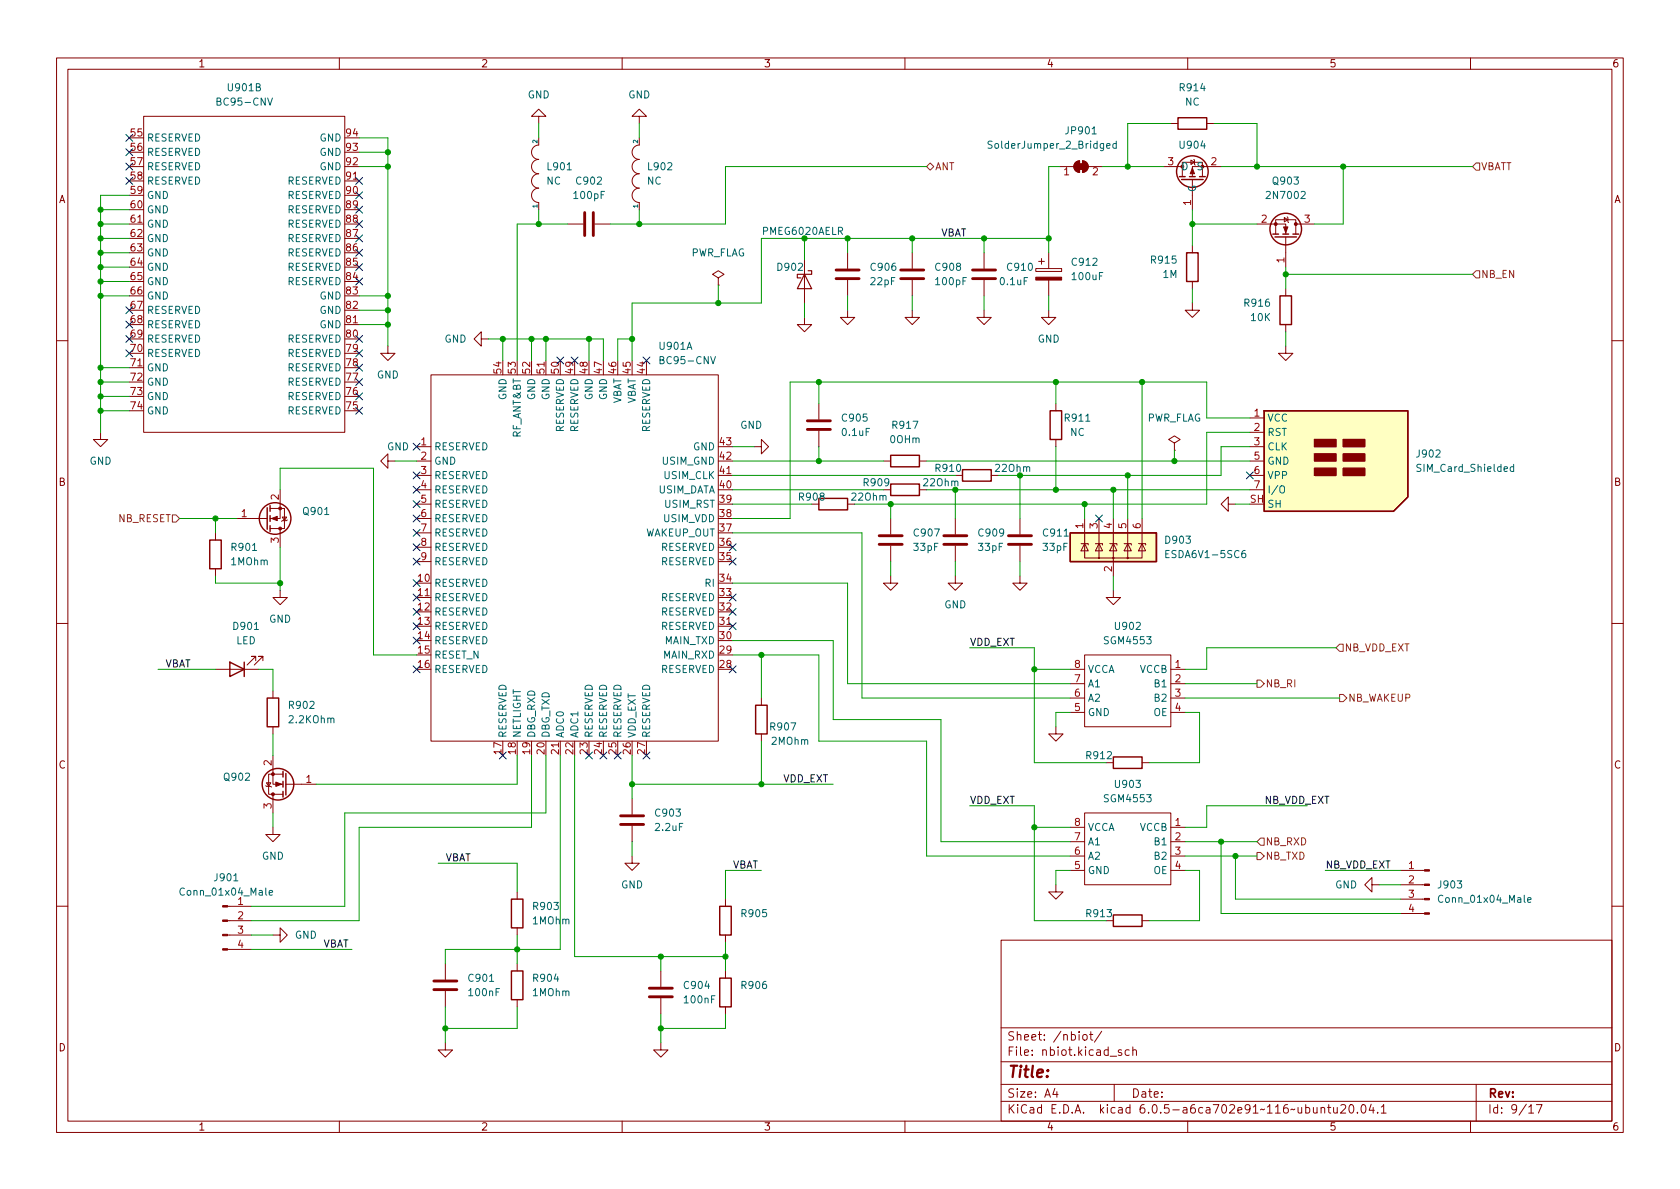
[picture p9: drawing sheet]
<svg xmlns="http://www.w3.org/2000/svg" width="297mm" height="210mm" viewBox="0 0 297 210" stroke-linecap="round" stroke-linejoin="round" font-family="sans-serif">
<g fill="none" stroke="#840000" stroke-width=".18">
<path d="M10 10.2h277v190.1h-277zM12 12.2h273v186.1h-273zM60 10.2v2M110 10.2v2M160 10.2v2M210 10.2v2M260 10.2v2M22.9 39.6h2.5M25.4 20.6h35.6v55.8h-35.6zM61 32h2.5M95.2 24.4v1.2a1.27 1.27 0 0 0-1.2 1.3 1.27 1.27 0 0 0 1.2 1.3 1.27 1.27 0 0 0-1.2 1.3 1.27 1.27 0 0 0 1.2 1.2 1.27 1.27 0 0 0-1.2 1.3 1.27 1.27 0 0 0 1.2 1.3 1.27 1.27 0 0 0-1.2 1.2 1.27 1.27 0 0 0 1.2 1.3v1.3M95.2 20.6h1.3l-1.3-1.3-1.2 1.3h1.2v1.2"/>
<path d="M100.3 39.6h2.8M105.2 39.6h2.7M113 24.4v1.2a1.27 1.27 0 0 0-1.2 1.3 1.27 1.27 0 0 0 1.2 1.3 1.27 1.27 0 0 0-1.2 1.3 1.27 1.27 0 0 0 1.2 1.2 1.27 1.27 0 0 0-1.2 1.3 1.27 1.27 0 0 0 1.2 1.3 1.27 1.27 0 0 0-1.2 1.2 1.27 1.27 0 0 0 1.2 1.3v1.3M113 20.6h1.3l-1.3-1.3-1.2 1.3h1.2v1.2M187.3 29.5h2.6M190.2 28.7l.7-.3v2.1a1.02 1.02 0 0 1-1-.7 1.02 1.02 0 0 1 .3-1.1zM191.4 28.4a1.02 1.02 0 0 1 1 1.1 1.02 1.02 0 0 1-1 1zM192.4 29.5h2.5M205.7 29.5h3.3M207 21.8h1.3M209 31.2v-2.5h3.6v2.5M210.6 28.3l.6 .4-.6 .4z"/>
<path d="M210.8 31.7v5.4M211.1 28.2l.1 .1v.8l.1 .1M213.4 21.8h1.2M215.9 29.5h-5.1v1.7M222.2 39.6h5.1v1.8M227.1 38.5l.6 .4-.6 .3zM227.6 38.3l.1 .2v.7l.1 .2M229.1 39.6h3.3M61 57.4h2.5M85.1 59.9v-1.2l-1.3 1.2 1.3 1.3v-1.3h1.3M127 49.1l1-.6-1-.6-1 .6 1 .6v1.3M127 50.4h.1"/>
<path d="M142.2 56.1v1.3h1.3l-1.3 1.3-1.2-1.3h1.2M142.2 46v7.6M149.9 54.9v1.2h1.2l-1.2 1.3-1.3-1.3h1.3M149.9 44.7v2.8M149.9 49.5v2.8M161.3 54.9v1.2h1.3l-1.3 1.3-1.3-1.3h1.3M161.3 44.7v2.8M161.3 49.5v2.8M174 54.9v1.2h1.3l-1.3 1.3-1.3-1.3h1.3M174 44.7v2.8M174 49.5v2.8M183.1 47.5h4.6v.5h-4.6z"/>
<path d="M183.6 46.2h1.1M184.1 45.7v1M185.4 54.9v1.2h1.3l-1.3 1.3-1.3-1.3h1.3M185.4 44.7v2.8M185.4 49.5v2.8M210.8 53.6v1.3h-1.3l1.3 1.2 1.3-1.2h-1.3M210.8 43.4v1.3M210.8 49.8v1.2M225.6 41.4v-2.5h3.5v2.5M227.3 41.9v5.3M227.3 51v1.3M227.3 57.4v1.3"/>
<path d="M10 60.2h2M17.8 76.4v1.3h1.2l-1.2 1.3-1.3-1.3h1.3M22.9 65h2.5M68.6 61.2v1.3h1.2l-1.2 1.2-1.3-1.2h1.3M73.7 79h2.5M76.2 66.3h50.8v64.8h-50.8zM96.5 63.7v2.6M133.3 79h1.3v-1.3l1.3 1.3-1.3 1.3v-1.3M144.8 71.4v2.8M144.8 76.2v2.8M186.7 71.4v1.2M186.7 77.7v1.3"/>
<path d="M207.6 78.4l1.1-.7-1.1-.6-1 .6 1 .7v1.2M207.6 79.6h.1M221 73.9h2.5M221 76.4h2.5M221 79h2.5M227.3 61.2v1.3h-1.2l1.2 1.2 1.3-1.2h-1.3M285 60.2h2M38.1 94.2v1.3M41.9 91.7h5.3M47.8 89.9h2.5v3.6h-2.5M49.5 86.6v5.1h-1.7M49.5 93.5v3.3"/>
<path d="M49.9 91.4h.8l-.4 .7zM50.8 91.9l-.1 .2h-.8l-.1 .1M68.6 81.5v-1.2l-1.3 1.2 1.3 1.3v-1.3h1.2M73.7 81.5h2.5M73.7 84.1h2.5M73.7 86.6h2.5M73.7 89.1h2.5M73.7 91.7h2.5M73.7 94.2h2.5M73.7 96.8h2.5M73.7 99.3h2.5M127 84.1h2.5"/>
<path d="M149.9 89.1h1.2M156.2 81.5h1.3M157.5 91.7v2.8M157.5 96.5v2.8M162.6 81.5h1.2M162.6 86.6h1.2M168.9 91.7v2.8M168.9 96.5v2.8M175.3 84.1h1.2M180.3 91.7v2.8M180.3 96.5v2.8M191.1 96.1h1.3v.3"/>
<path d="M191.8 96.1l.6 1.3h-1.3zM191.8 91.7v7h10.1v-7M193.7 96.1h1.2v.3M194.3 96.1l.6 1.3h-1.2zM194.3 91.7v7M196.2 96.1h1.3v.3M196.8 96.1l.7 1.3h-1.3zM196.8 91.7v10.1M198.8 96.1h1.2v.3M199.4 96.1l.6 1.3h-1.2zM199.4 91.7v7M201.3 96.1h1.3v.3"/>
<path d="M201.9 96.1l.7 1.3h-1.3zM217.2 89.1v-1.2l-1.3 1.2 1.3 1.3v-1.3h1.2M221 81.5h2.5M221 84.1h2.5M221 86.6h2.5M10 110.2h2M38.1 118.4h7.6M38.1 100.6v1.2M45.2 116.8v-.7h-.8h.8l-1.5 1.5M46.5 116.8v-.7h-.8h.8l-1.5 1.5M49.5 104.4v1.3h1.3l-1.3 1.2-1.2-1.2h1.2M73.7 105.7h2.5"/>
<path d="M127 110.7h2.5M157.5 101.8v1.3h1.2l-1.2 1.3-1.3-1.3h1.3M168.9 101.8v1.3h1.3l-1.3 1.3-1.3-1.3h1.3M180.3 101.8v1.3h1.3l-1.3 1.3-1.2-1.3h1.2M189.2 118.4h2.6M191.8 115.8h15.2v12.7h-15.2zM196.8 104.4v1.3h1.3l-1.3 1.2-1.2-1.2h1.2M207 118.4h2.5M285 110.2h2M47 138.9l.1 .2h.8l.1 .1M47.1 138.4h.8l-.4 .7zM48.3 133.6v5.1h1.7"/>
<path d="M48.3 122.2v1.2M48.3 128.5v1.3M50 136.9h-2.5v3.6h2.5M50.5 138.7h5.4M99.1 131.1v2.5M134.6 123.4v1.3M134.6 129.8v1.3M186.7 128.5v1.3h1.3l-1.3 1.3-1.3-1.3h1.3M189.2 120.9h2.6M189.2 123.4h2.6M189.2 126h2.6M201.9 134.9h1.3"/>
<path d="M207 120.9h2.5M207 123.4h2.5M207 126h2.5M48.3 146.3v1.3h1.2l-1.2 1.2-1.3-1.2h1.3M48.3 140.5v3.3M91.4 157.7v1.3M111.8 151.4v1.2h1.2l-1.2 1.3-1.3-1.3h1.3M111.8 141.2v2.8M111.8 146v2.8M128.3 159v1.3M186.7 156.5v1.2h1.3l-1.3 1.3-1.3-1.3h1.3M189.2 153.9h2.6"/>
<path d="M189.2 146.3h2.6M189.2 148.8h2.6M189.2 151.4h2.6M191.8 143.8h15.2v12.7h-15.2zM207 153.9h2.5M207 146.3h2.5M207 148.8h2.5M207 151.4h2.5M242.6 156.5v-1.3l-1.3 1.3 1.3 1.2v-1.2h1.2M247.6 159h4.3M247.6 156.5h4.3M247.6 153.9h4.3"/>
<path d="M10 160.2h2M40.2 167.9h4.2M40.2 165.3h4.2M40.2 162.8h4.2M40.2 160.3h4.2M48.3 165.3h1.2v-1.2l1.3 1.2-1.3 1.3v-1.3M78.7 170.4v2.8M78.7 175.3v2.7M91.4 164.1v1.2M91.4 170.4v1.3M91.4 176.8v1.2M116.8 171.7v2.8"/>
<path d="M116.8 176.5v2.8M128.3 165.3v1.3M128.3 171.7v1.3M128.3 178v1.3M177 166.3h108v32h-108zM201.9 162.8h1.3M247.6 161.5h4.3M285 160.2h2M60 198.3v2M78.7 184.4v1.3h1.3l-1.3 1.2-1.2-1.2h1.2M110 198.3v2M116.8 184.4v1.3h1.3l-1.3 1.2-1.2-1.2h1.2"/>
<path d="M160 198.3v2M177 194.8h108M177 191.8h108M177 187.8h108M177 181.8h108M186.5 192.5l-.4 1h1M186.9 193v1M191.5 183.1l.2-.2 .4 .2 .1 .5-.1 .3h-.4l-.2-.1zM192.6 182.9h.6M192.9 182.4v1.3l.3 .2M194.8 182.4l-1.3 1.9M197 191.8v3"/>
<path d="M198.3 185.7l-.4-.1-.2 .2 .1 .3 .5 .1v.4h-.6M199.6 185.7l-.4-.1-.3 .3v.4l.2 .3h.5M200.3 185.8l.2-.2 .4 .1v.9M200.3 185.1v1.5M210 198.3v2M233.6 196l.2-.2 .3 .1 .1 .9M233.6 195.8v1M234.7 195.8h.6M234.9 195.3v1.3l.4 .2M235.8 195.8l.1 1h.3l.2-.1M236.4 195.8v1M237.1 195.5l.5-.2 .3 .2v.3l-.9 1h.9"/>
<path d="M238.7 195.4l.2-.1a.81 .81 0 0 1 .5 .7 .81 .81 0 0 1-.3 .8h-.1a.81 .81 0 0 1-.6-.6 .81 .81 0 0 1 .3-.8zM240 196.7v.1M240.8 195.5l.2-.2a.81 .81 0 0 1 .6 .7 .81 .81 0 0 1-.3 .8h-.2a.81 .81 0 0 1-.3-1.3zM242.4 195.3l-.3 1h.9M242.8 195.8v1M243.6 196.7v.1M244.2 195.8l.4-.5v1.5M244.2 196.8h.9M260 198.3v2M261 191.8v6.5M270.3 195.8l.4-.5v1.5M270.3 196.8h.9"/>
<path d="M271.7 195.3h.9l-.6 1.5"/>
<circle cx="194.3" cy="98.7" r=".13"/>
<circle cx="196.8" cy="98.7" r=".13"/>
<circle cx="199.4" cy="98.7" r=".13"/>
</g>
<g fill="none" stroke="#840000" stroke-width=".51">
<path d="M103.4 37.6v4.1M104.9 37.6v4.1M147.8 49.3h4.1M147.8 47.7h4.1M159.3 49.3h4M159.3 47.7h4M172 49.3h4M172 47.7h4M142.7 75.9h4.1M142.7 74.4h4.1M155.4 96.3h4.1M155.4 94.7h4.1"/>
<path d="M166.9 96.3h4M166.9 94.7h4M178.3 96.3h4.1M178.3 94.7h4.1M109.7 145.8h4.1M109.7 144.3h4.1M76.7 175h4.1M76.7 173.5h4.1M114.8 176.3h4.1M114.8 174.7h4.1"/>
</g>
<g fill="#840000" stroke="#840000" stroke-width=".18">
<path d="M190.6 29h1v1h-1z"/>
<path d="M190.2 28.7l.7-.3v2.1a1.02 1.02 0 0 1-1-.7 1.02 1.02 0 0 1 .3-1.1z"/>
<path d="M191.4 28.4a1.02 1.02 0 0 1 1 1.1 1.02 1.02 0 0 1-1 1z"/>
<path d="M226.9 40.1h.8l-.4 1z"/>
<path d="M39.4 167.8h.8v.2h-.8z"/>
<path d="M39.4 165.2h.8v.3h-.8z"/>
<path d="M39.4 162.7h.8v.2h-.8z"/>
<path d="M39.4 160.1h.8v.3h-.8z"/>
<path d="M183.1 49h4.6v.5h-4.6z"/>
<path d="M48.8 138.3l1 .4-1 .4z"/>
<path d="M210.8 29.7l.4 1h-.8z"/>
<path d="M251.9 161.4h.8v.3h-.8z"/>
<path d="M251.9 158.9h.8v.2h-.8z"/>
<path d="M251.9 156.3h.8v.3h-.8z"/>
<path d="M251.9 153.8h.8v.2h-.8z"/>
<path d="M48 91.7l1-.4v.8z"/>
<circle cx="225.6" cy="39.6" r=".25"/>
<circle cx="229.1" cy="39.6" r=".25"/>
<circle cx="48.3" cy="136.9" r=".25"/>
<circle cx="48.3" cy="140.5" r=".25"/>
<circle cx="49.5" cy="89.9" r=".25"/>
<circle cx="49.5" cy="93.5" r=".25"/>
</g>
<g fill="none" stroke="#006464" stroke-width=".18">
<path d="M47.3 17.3l.4 1.3 .5-1.3M175.4 25h-.5l-.2 .1v.3l.6 .3 .1 .3-.2 .2h-.5M195.7 25.8l.6-.1-.1-.3h-.3l-.2 .2v.6h.5M197.4 25.4h-.4l-.2 .2 .1 .6h.5M197.4 25v1.2M125.7 63.1l.4 1.2 .4-1.2M206.1 97.9h.4M206.7 97.3h-.6v1.3h.6M220.2 97.3l-.4 .1a.86 .86 0 0 0 0 1.2l.4-.1 .1-.4-.3-.3h-.2l-.3 .3M226.3 86.1l.3-.2a.43 .43 0 0 1 .5 .4v.5a.42 .42 0 0 1-.4 .4 .42 .42 0 0 1-.4-.4zM267.6 82.6l-.3-.1-.3 .3 .1 .5h.5M267.6 82.1v1.3"/>
<path d="M47.6 157.9l.6-.1-.1-.3h-.3l-.2 .1 .1 .6h.4M270.1 159.1l.6-.1-.1-.2-.3-.1-.2 .2 .1 .6h.4"/>
</g>
<g fill="none" stroke="#840000" stroke-width=".25">
<path d="M208.3 20.8h5.1v2.1h-5.1zM208.5 31.2h1M208.9 31.7h3.8M210.3 31.2h1M212.1 31.2h1M209.8 44.7h2v5.1h-2zM225 41.4h1.1M225.4 41.9h3.8M226.3 52.3h2v5.1h-2zM226.8 41.4h1M228.6 41.4h1M185.7 72.6h2v5.1h-2z"/>
<path d="M223.5 72.6h25.4v15.3l-2.5 2.5h-22.9zM37.1 95.5h2v5.1h-2zM47.2 89.8v3.8M47.8 89.4v1M47.8 91.2v1M47.8 93v1M144.8 88.1h5.1v2.1h-5.1zM157.5 80.5h5.1v2h-5.1zM157.5 85.6h5.1v2h-5.1zM170.2 83.1h5.1v2h-5.1zM189.2 94.2h15.3v5.1h-15.3zM40.6 117.1l2.6 1.3-2.6 1.2z"/>
<path d="M43.2 117.1v2.5M47.2 123.4h2.1v5.1h-2.1zM50 136.4v1M50 138.2v1M50 139.9v1.1M50.5 136.8v3.8M133.6 124.7h2v5.1h-2zM196.8 133.9h5.1v2h-5.1zM90.4 159h2.1v5.1h-2.1zM90.4 171.7h2.1v5.1h-2.1zM127.3 160.3h2v5h-2zM127.3 173h2v5h-2z"/>
<path d="M196.8 161.8h5.1v2h-5.1z"/>
<circle cx="210.8" cy="30.3" r="2.79"/>
<circle cx="227.3" cy="40.5" r="2.79"/>
<circle cx="48.6" cy="91.7" r="2.79"/>
<circle cx="49.1" cy="138.7" r="2.79"/>
</g>
<g fill="#ffffc2" stroke="#ffffc2" stroke-width=".18">
<path d="M223.5 72.6h25.4v15.3l-2.5 2.5h-22.9z"/>
<path d="M189.2 94.2h15.3v5.1h-15.3z"/>
</g>
<g fill="#840000" stroke="#840000" stroke-width=".25">
<path d="M232.4 82.8h3.8v1.3h-3.8z"/>
<path d="M232.4 80.3h3.8v1.2h-3.8z"/>
<path d="M232.4 77.7h3.8v1.3h-3.8z"/>
<path d="M237.5 82.8h3.8v1.3h-3.8z"/>
<path d="M237.5 80.3h3.8v1.2h-3.8z"/>
<path d="M237.5 77.7h3.8v1.3h-3.8z"/>
</g>
<path d="M142.2 48.5l1.3 2.5h-2.5zM142.9 47.9h.6v.6h-2.5v.6h.6" fill="none" stroke="#840000" stroke-width=".2"/>
<path d="M163.8 29.5l.7-.7 .6 .7-.6 .6zM261 28.8h.6v1.3h-.6l-.7-.6zM261 47.9h.6v1.2h-.6l-.7-.6zM30.5 91.1h.6l.6 .6-.6 .6h-.6zM236.2 114.5l.7-.6h.6v1.3h-.6zM222.2 120.3h.7l.6 .6-.6 .6h-.7zM236.9 122.8h.6l.6 .6-.6 .7h-.6zM222.2 150.7h.7l.6 .7-.6 .6h-.7zM222.9 148.2h.6v1.3h-.6l-.7-.7z" fill="none" stroke="#725600" stroke-width=".18"/>
<g fill="none" stroke="#009600" stroke-width=".18">
<path d="M17.8 37.1h5.1M17.8 39.6h5.1M22.9 34.5h-5.1v41.9M63.5 24.4h5.1v36.8M63.5 29.5h5.1M63.5 26.9h5.1M95.2 21.8v2.6M95.2 37.1v2.5M100.3 39.6h-8.9v24.1M113 21.8v2.6M113 37.1v2.5M163.8 29.5h-35.5v10.1h-20.4"/>
<path d="M187.3 29.5h-1.9v15.2M194.9 29.5h10.8M207 21.8h-7.6v7.7M210.8 39.6h11.4M210.8 37.1v6.3M214.6 21.8h7.6v7.7M215.9 29.5h44.4M237.5 29.5v10.1h-5.1M17.8 47.2h5.1M17.8 49.8h5.1M17.8 52.3h5.1M17.8 42.2h5.1"/>
<path d="M17.8 44.7h5.1M63.5 54.9h5.1M63.5 57.4h5.1M63.5 52.3h5.1M86.4 59.9h20.3v3.8M88.9 59.9v3.8M94 59.9v3.8M96.5 59.9v3.8M104.1 59.9v3.8M111.8 59.9h-2.6v3.8M127 50.4v3.2M142.2 42.2v3.8"/>
<path d="M142.2 53.6v2.5M149.9 42.2v2.5M149.9 52.3v2.6M161.3 42.2v2.5M161.3 52.3v2.6M174 42.2v2.5M174 52.3v2.6M185.4 42.2h-50.8v11.4h-22.8v10.1M185.4 52.3v2.6M210.8 51v2.6M227.3 48.5h33M227.3 47.2v3.8"/>
<path d="M227.3 58.7v2.5M17.8 67.6h5.1M17.8 65h5.1M17.8 70.1h5.1M17.8 72.6h5.1M129.5 79h3.8M144.8 67.6v3.8M144.8 79v2.5M186.7 67.6v3.8M186.7 79v7.6M201.9 67.6v24.1M207.6 79.6v1.9"/>
<path d="M221 73.9h-7.6v-6.3h-73.7v24.1h-10.2M221 76.4h-7.6v12.7h-62.3M221 79h-5.1v5.1h-39.4M31.7 91.7h10.2M38.1 91.7v2.5M49.5 86.6v-3.8h16.5v33h7.7M49.5 96.8v7.6M69.8 81.5h3.9M129.5 81.5h26.7M129.5 86.6h26.7M129.5 89.1h14M129.5 84.1h39.4"/>
<path d="M129.5 94.2h22.9v29.2h36.8M157.5 89.1v2.6M157.5 99.3v2.5M163.8 81.5h57.2M163.8 86.6h57.2M168.9 86.6v5.1M168.9 99.3v2.5M180.3 84.1v7.6M180.3 99.3v2.5M191.8 89.1v2.6M196.8 86.6v5.1M199.4 84.1v7.6"/>
<path d="M218.4 89.1h2.6M27.9 118.4h10.2M38.1 101.8v1.3h11.4M45.7 118.4h2.6v3.8M129.5 103.1h20.4v17.8h39.3M129.5 115.8h15.3v15.3h19v20.3h25.4M129.5 113.3h17.8v13.9h19.1v21.6h22.8M134.6 115.8v7.6M171.4 114.5h11.5v20.4h12.7M182.9 118.4h6.3M196.8 101.8v2.6M236.2 114.5h-22.8v3.9h-3.9"/>
<path d="M48.3 129.8v3.8M91.4 133.6v5.1h-35.5M94 133.6v12.7h-30.5v16.5h-19.1M96.5 133.6v10.2h-35.5v16.5h-16.6M99.1 133.6v34.3h-20.4v2.5M101.6 133.6v35.6h26.7M111.8 133.6v7.6M111.8 138.7h35.5M134.6 131.1v7.6M189.2 126h-2.5v2.5M209.5 126h2.6v8.9h-8.9M209.5 123.4h27.4"/>
<path d="M209.5 120.9h12.7M48.3 143.8v2.5M77.5 152.6h13.9v5.1M111.8 148.8v2.6M134.6 153.9h-6.3v5.1M171.4 142.5h11.5v20.3h12.7M182.9 146.3h6.3M189.2 153.9h-2.5v2.6M209.5 153.9h2.6v8.9h-8.9M209.5 148.8h12.7M209.5 151.4h12.7M215.9 148.8v12.7h31.7"/>
<path d="M218.4 151.4v7.6h29.2M231.1 142.5h-17.7v3.8h-3.9M234.3 153.9h13.3M243.8 156.5h3.8M44.4 165.3h3.9M44.4 167.9h17.8M78.7 178v6.4M91.4 178v3.9h-12.7M91.4 165.3v5.1M116.8 169.2v2.5M116.8 179.3v5.1M128.3 179.3v2.6h-11.5"/>
<path d="M128.3 166.6v5.1"/>
</g>
<g fill="none" stroke="#000084" stroke-width=".18">
<path d="M22.3 26.3l1.2 1.2M22.3 31.4l1.2 1.2M22.3 23.8l1.2 1.2M22.3 28.8l1.2 1.3M23.5 26.3l-1.2 1.2M23.5 31.4l-1.2 1.2M23.5 23.8l-1.2 1.2M23.5 28.8l-1.2 1.3M62.9 36.5l1.2 1.2M62.9 33.9l1.2 1.2M62.9 39l1.2 1.2M62.9 31.4l1.2 1.2"/>
<path d="M64.1 36.5l-1.2 1.2M64.1 33.9l-1.2 1.2M64.1 39l-1.2 1.2M64.1 31.4l-1.2 1.2M22.3 59.3l1.2 1.2M22.3 56.8l1.2 1.2M22.3 54.2l1.2 1.3M23.5 59.3l-1.2 1.2M23.5 56.8l-1.2 1.2M23.5 54.2l-1.2 1.3M62.9 49.2l1.2 1.2M62.9 46.6l1.2 1.2"/>
<path d="M62.9 59.3l1.2 1.2M62.9 41.5l1.2 1.3M62.9 44.1l1.2 1.2M64.1 49.2l-1.2 1.2M64.1 46.6l-1.2 1.2M64.1 59.3l-1.2 1.2M64.1 41.5l-1.2 1.3M64.1 44.1l-1.2 1.2M22.3 61.9l1.2 1.2M23.5 61.9l-1.2 1.2M62.9 61.9l1.2 1.2M62.9 72l1.2 1.2"/>
<path d="M62.9 66.9l1.2 1.3M62.9 64.4l1.2 1.2M62.9 69.5l1.2 1.2M64.1 61.9l-1.2 1.2M64.1 72l-1.2 1.2M64.1 66.9l-1.2 1.3M64.1 64.4l-1.2 1.2M64.1 69.5l-1.2 1.2M73.1 78.4l1.2 1.2M74.3 78.4l-1.2 1.2M98.5 63.1l1.2 1.3M99.7 63.1l-1.2 1.3"/>
<path d="M101 63.1l1.2 1.3M102.2 63.1l-1.2 1.3M113.7 63.1l1.2 1.3M114.9 63.1l-1.2 1.3M73.1 93.6l1.2 1.2M73.1 88.5l1.2 1.3M73.1 86l1.2 1.2M73.1 83.5l1.2 1.2M73.1 91.1l1.2 1.2M73.1 98.7l1.2 1.2M73.1 96.2l1.2 1.2M74.3 91.1l-1.2 1.2"/>
<path d="M74.3 93.6l-1.2 1.2M74.3 88.5l-1.2 1.3M74.3 86l-1.2 1.2M74.3 83.5l-1.2 1.2M74.3 98.7l-1.2 1.2M74.3 96.2l-1.2 1.2M128.9 98.7l1.2 1.2M128.9 96.2l1.2 1.2M130.1 98.7l-1.2 1.2M130.1 96.2l-1.2 1.2M193.7 91.1l1.2 1.2M194.9 91.1l-1.2 1.2"/>
<path d="M220.4 83.5l1.2 1.2M221.6 83.5l-1.2 1.2M73.1 107.6l1.2 1.2M73.1 105l1.2 1.3M73.1 102.5l1.2 1.2M73.1 117.7l1.2 1.3M73.1 110.1l1.2 1.2M73.1 112.7l1.2 1.2M74.3 107.6l-1.2 1.2M74.3 105l-1.2 1.3M74.3 102.5l-1.2 1.2M74.3 117.7l-1.2 1.3"/>
<path d="M74.3 110.1l-1.2 1.2M74.3 112.7l-1.2 1.2M128.9 110.1l1.2 1.2M128.9 107.6l1.2 1.2M128.9 105l1.2 1.3M128.9 117.7l1.2 1.3M130.1 117.7l-1.2 1.3M130.1 107.6l-1.2 1.2M130.1 110.1l-1.2 1.2M130.1 105l-1.2 1.3M88.3 133l1.2 1.2M89.5 133l-1.2 1.2"/>
<path d="M103.5 133l1.2 1.2M104.7 133l-1.2 1.2M106.1 133l1.2 1.2M107.3 133l-1.2 1.2M108.6 133l1.2 1.2M109.8 133l-1.2 1.2M113.7 133l1.2 1.2M114.9 133l-1.2 1.2"/>
</g>
<g fill="#009600" stroke="#009600" stroke-width=".18">
<circle cx="180.3" cy="84.1" r=".46"/>
<circle cx="199.4" cy="84.1" r=".46"/>
<circle cx="186.7" cy="86.6" r=".46"/>
<circle cx="182.9" cy="146.3" r=".46"/>
<circle cx="196.8" cy="86.6" r=".46"/>
<circle cx="191.8" cy="89.1" r=".46"/>
<circle cx="218.4" cy="151.4" r=".46"/>
<circle cx="215.9" cy="148.8" r=".46"/>
<circle cx="185.4" cy="42.2" r=".46"/>
<circle cx="201.9" cy="67.6" r=".46"/>
<circle cx="207.6" cy="81.5" r=".46"/>
<circle cx="149.9" cy="42.2" r=".46"/>
<circle cx="142.2" cy="42.2" r=".46"/>
<circle cx="174" cy="42.2" r=".46"/>
<circle cx="161.3" cy="42.2" r=".46"/>
<circle cx="168.9" cy="86.6" r=".46"/>
<circle cx="134.6" cy="115.8" r=".46"/>
<circle cx="186.7" cy="67.6" r=".46"/>
<circle cx="144.8" cy="67.6" r=".46"/>
<circle cx="144.8" cy="81.5" r=".46"/>
<circle cx="157.5" cy="89.1" r=".46"/>
<circle cx="199.4" cy="29.5" r=".46"/>
<circle cx="210.8" cy="39.6" r=".46"/>
<circle cx="222.2" cy="29.5" r=".46"/>
<circle cx="227.3" cy="48.5" r=".46"/>
<circle cx="237.5" cy="29.5" r=".46"/>
<circle cx="134.6" cy="138.7" r=".46"/>
<circle cx="128.3" cy="169.2" r=".46"/>
<circle cx="182.9" cy="118.4" r=".46"/>
<circle cx="68.6" cy="29.5" r=".46"/>
<circle cx="68.6" cy="57.4" r=".46"/>
<circle cx="68.6" cy="54.9" r=".46"/>
<circle cx="68.6" cy="52.3" r=".46"/>
<circle cx="68.6" cy="26.9" r=".46"/>
<circle cx="111.8" cy="138.7" r=".46"/>
<circle cx="116.8" cy="169.2" r=".46"/>
<circle cx="116.8" cy="181.9" r=".46"/>
<circle cx="17.8" cy="70.1" r=".46"/>
<circle cx="17.8" cy="65" r=".46"/>
<circle cx="17.8" cy="67.6" r=".46"/>
<circle cx="17.8" cy="49.8" r=".46"/>
<circle cx="17.8" cy="47.2" r=".46"/>
<circle cx="17.8" cy="44.7" r=".46"/>
<circle cx="17.8" cy="37.1" r=".46"/>
<circle cx="17.8" cy="52.3" r=".46"/>
<circle cx="17.8" cy="39.6" r=".46"/>
<circle cx="17.8" cy="42.2" r=".46"/>
<circle cx="17.8" cy="72.6" r=".46"/>
<circle cx="95.2" cy="39.6" r=".46"/>
<circle cx="104.1" cy="59.9" r=".46"/>
<circle cx="113" cy="39.6" r=".46"/>
<circle cx="96.5" cy="59.9" r=".46"/>
<circle cx="111.8" cy="59.9" r=".46"/>
<circle cx="127" cy="53.6" r=".46"/>
<circle cx="88.9" cy="59.9" r=".46"/>
<circle cx="94" cy="59.9" r=".46"/>
<circle cx="38.1" cy="91.7" r=".46"/>
<circle cx="49.5" cy="103.1" r=".46"/>
<circle cx="91.4" cy="167.9" r=".46"/>
<circle cx="78.7" cy="181.9" r=".46"/>
</g>
<text font-size="2.8" fill="#840000" x="178" y="190.6">Title:</text>
<g font-size="2.1" fill="#840000">
<text x="178" y="184">Sheet: /nbiot/</text>
<text x="178" y="186.7">File: nbiot.kicad_sch</text>
<text x="178" y="196.9">KiCad E.D.A. kicad 6.0.5-a6ca702e91~116~ubuntu20.04.1</text>
<text x="178" y="194.1">Size: A4</text>
<text x="200" y="194.1">Date:</text>
<text x="263" y="194.1">Rev:</text>
<text x="263" y="196.9">Id: 9/17</text>
</g>
<g font-size="1.8" fill="#840000">
<text x="35" y="11.9">1</text>
<text x="85" y="11.9">2</text>
<text x="135" y="11.9">3</text>
<text x="185" y="11.9">4</text>
<text x="235" y="11.9">5</text>
<text x="285" y="11.9">6</text>
<text x="10.3" y="35.9">A</text>
<text x="285.3" y="35.9">A</text>
<text x="10.3" y="85.9">B</text>
<text x="285.3" y="85.9">B</text>
<text x="10.3" y="135.9">C</text>
<text x="285.3" y="135.9">C</text>
<text x="10.3" y="185.9">D</text>
<text x="285.3" y="185.9">D</text>
<text x="35" y="199.9">1</text>
<text x="85" y="199.9">2</text>
<text x="135" y="199.9">3</text>
<text x="185" y="199.9">4</text>
<text x="235" y="199.9">5</text>
<text x="285" y="199.9">6</text>
</g>
<g font-size="1.8" fill="#006464">
<text x="40.4" y="16.1">U901B</text>
<text x="93.3" y="17.4">GND</text>
<text x="111.1" y="17.4">GND</text>
<text x="208.7" y="16.1">R914</text>
<text x="38.8" y="18.7">BC95-CNV</text>
<text x="188.6" y="23.7">JP901</text>
<text x="209.5" y="18.7">NC</text>
<text x="25.9" y="25">RESERVED</text>
<text x="25.9" y="27.6">RESERVED</text>
<text x="56.5" y="27.6">GND</text>
<text x="56.5" y="25">GND</text>
<text x="175.3" y="26.3">SolderJumper_2_Bridged</text>
<text x="208.7" y="26.3">U904</text>
<text x="25.9" y="30.1">RESERVED</text>
<text x="25.9" y="32.6">RESERVED</text>
<text x="25.9" y="35.2">GND</text>
<text x="50.7" y="35.2">RESERVED</text>
<text x="50.7" y="32.6">RESERVED</text>
<text x="56.5" y="30.1">GND</text>
<text x="96.6" y="32.6">NC</text>
<text x="96.9" y="30.1">L901</text>
<text x="101.6" y="35.2">100pF</text>
<text x="102" y="32.6">C902</text>
<text x="114.4" y="32.6">NC</text>
<text x="114.7" y="30.1">L902</text>
<text x="208.8" y="30.1">D</text>
<text x="211.5" y="34" transform="rotate(-90 211.5 34)">G</text>
<text x="211.7" y="30.1">S</text>
<text x="224.2" y="35.2">2N7002</text>
<text x="225.2" y="32.6">Q903</text>
<text x="25.9" y="37.7">GND</text>
<text x="25.9" y="40.3">GND</text>
<text x="50.7" y="40.3">RESERVED</text>
<text x="50.7" y="37.7">RESERVED</text>
<text x="135" y="41.5">PMEG6020AELR</text>
<text x="25.9" y="42.8">GND</text>
<text x="25.9" y="45.3">GND</text>
<text x="25.9" y="47.9">GND</text>
<text x="50.7" y="47.9">RESERVED</text>
<text x="50.7" y="45.3">RESERVED</text>
<text x="50.7" y="42.8">RESERVED</text>
<text x="122" y="45.3">PWR_FLAG</text>
<text x="137.6" y="47.9">D902</text>
<text x="154.1" y="47.9">C906</text>
<text x="165.5" y="47.9">C908</text>
<text x="178.2" y="47.9">C910</text>
<text x="189.6" y="47">C912</text>
<text x="203.6" y="46.6">R915</text>
<text x="25.9" y="50.4">GND</text>
<text x="25.9" y="53">GND</text>
<text x="50.7" y="50.4">RESERVED</text>
<text x="56.5" y="53">GND</text>
<text x="154" y="50.4">22pF</text>
<text x="165.6" y="50.4">100pF</text>
<text x="176.9" y="50.4">0.1uF</text>
<text x="189.7" y="49.5">100uF</text>
<text x="205.6" y="49.1">1M</text>
<text x="25.9" y="55.5">RESERVED</text>
<text x="25.9" y="58">RESERVED</text>
<text x="56.5" y="58">GND</text>
<text x="56.5" y="55.5">GND</text>
<text x="220.1" y="54.2">R916</text>
<text x="221.2" y="56.8">10K</text>
<text x="25.9" y="60.6">RESERVED</text>
<text x="25.9" y="63.1">RESERVED</text>
<text x="25.9" y="65.7">GND</text>
<text x="50.7" y="65.7">RESERVED</text>
<text x="50.7" y="63.1">RESERVED</text>
<text x="50.7" y="60.6">RESERVED</text>
<text x="78.6" y="60.6">GND</text>
<text x="116.7" y="61.8">U901A</text>
<text x="117.1" y="64.4">BC95-CNV</text>
<text x="183.5" y="60.6">GND</text>
<text x="25.9" y="68.2">GND</text>
<text x="25.9" y="70.7">GND</text>
<text x="50.7" y="70.7">RESERVED</text>
<text x="50.7" y="68.2">RESERVED</text>
<text x="66.6" y="66.9">GND</text>
<text x="89.5" y="70.7" transform="rotate(-90 89.5 70.7)">GND</text>
<text x="94.6" y="70.7" transform="rotate(-90 94.6 70.7)">GND</text>
<text x="97.2" y="70.7" transform="rotate(-90 97.2 70.7)">GND</text>
<text x="104.8" y="70.7" transform="rotate(-90 104.8 70.7)">GND</text>
<text x="107.3" y="70.7" transform="rotate(-90 107.3 70.7)">GND</text>
<text x="109.9" y="71.6" transform="rotate(-90 109.9 71.6)">VBAT</text>
<text x="112.4" y="71.6" transform="rotate(-90 112.4 71.6)">VBAT</text>
<text x="25.9" y="73.3">GND</text>
<text x="50.7" y="73.3">RESERVED</text>
<text x="92.1" y="77.4" transform="rotate(-90 92.1 77.4)">RF_ANT&amp;BT</text>
<text x="99.7" y="76.5" transform="rotate(-90 99.7 76.5)">RESERVED</text>
<text x="102.2" y="76.5" transform="rotate(-90 102.2 76.5)">RESERVED</text>
<text x="114.9" y="76.5" transform="rotate(-90 114.9 76.5)">RESERVED</text>
<text x="130.9" y="75.8">GND</text>
<text x="149" y="77.1">0.1uF</text>
<text x="149" y="74.5">C905</text>
<text x="157.9" y="75.8">R917</text>
<text x="188.4" y="74.5">R911</text>
<text x="189.2" y="77.1">NC</text>
<text x="202.7" y="74.5">PWR_FLAG</text>
<text x="224" y="74.5">VCC</text>
<text x="224" y="77.1">RST</text>
<text x="15.8" y="82.2">GND</text>
<text x="68.4" y="79.6">GND</text>
<text x="76.7" y="79.6">RESERVED</text>
<text x="76.7" y="82.2">GND</text>
<text x="117.2" y="82.2">USIM_GND</text>
<text x="122.6" y="79.6">GND</text>
<text x="157.4" y="78.4">0OHm</text>
<text x="165.5" y="83.4">R910</text>
<text x="176.1" y="83.4">22Ohm</text>
<text x="224" y="79.6">CLK</text>
<text x="224" y="82.2">GND</text>
<text x="250.6" y="80.9">J902</text>
<text x="250.8" y="83.4">SIM_Card_Shielded</text>
<text x="76.7" y="84.7">RESERVED</text>
<text x="76.7" y="87.2">RESERVED</text>
<text x="76.7" y="89.8">RESERVED</text>
<text x="116.2" y="87.2">USIM_DATA</text>
<text x="117.5" y="84.7">USIM_CLK</text>
<text x="117.5" y="89.8">USIM_RST</text>
<text x="141.4" y="88.5">R908</text>
<text x="150.7" y="88.5">22Ohm</text>
<text x="152.8" y="86">R909</text>
<text x="163.4" y="86">22Ohm</text>
<text x="224" y="84.7">VPP</text>
<text x="224" y="87.2">I/O</text>
<text x="224" y="89.8">SH</text>
<text x="53.7" y="91.1">Q901</text>
<text x="76.7" y="92.3">RESERVED</text>
<text x="76.7" y="94.9">RESERVED</text>
<text x="113.9" y="94.9">WAKEUP_OUT</text>
<text x="117.4" y="92.3">USIM_VDD</text>
<text x="161.7" y="94.9">C907</text>
<text x="173.1" y="94.9">C909</text>
<text x="184.6" y="94.9">C911</text>
<text x="40.9" y="99.9">1MOhm</text>
<text x="41.1" y="97.4">R901</text>
<text x="76.7" y="97.4">RESERVED</text>
<text x="76.7" y="99.9">RESERVED</text>
<text x="116.8" y="99.9">RESERVED</text>
<text x="116.8" y="97.4">RESERVED</text>
<text x="161.6" y="97.4">33pF</text>
<text x="173.1" y="97.4">33pF</text>
<text x="184.5" y="97.4">33pF</text>
<text x="206.2" y="96.1">D903</text>
<text x="206.6" y="98.7">ESDA6V1-5SC6</text>
<text x="76.7" y="103.8">RESERVED</text>
<text x="76.7" y="106.3">RESERVED</text>
<text x="116.8" y="106.3">RESERVED</text>
<text x="124.7" y="103.8">RI</text>
<text x="166.9" y="107.6">GND</text>
<text x="41.4" y="111.4">D901</text>
<text x="41.7" y="113.9">LED</text>
<text x="47.6" y="110.1">GND</text>
<text x="76.7" y="108.8">RESERVED</text>
<text x="76.7" y="111.4">RESERVED</text>
<text x="76.7" y="113.9">RESERVED</text>
<text x="116.8" y="111.4">RESERVED</text>
<text x="116.8" y="108.8">RESERVED</text>
<text x="117.5" y="113.9">MAIN_TXD</text>
<text x="195.4" y="113.9">SGM4553</text>
<text x="197.3" y="111.4">U902</text>
<text x="76.7" y="116.5">RESET_N</text>
<text x="76.7" y="119">RESERVED</text>
<text x="116.8" y="119">RESERVED</text>
<text x="117.3" y="116.5">MAIN_RXD</text>
<text x="192.3" y="119">VCCA</text>
<text x="201.5" y="119">VCCB</text>
<text x="51.2" y="125.3">R902</text>
<text x="192.3" y="124.1">A2</text>
<text x="192.3" y="121.5">A1</text>
<text x="204.2" y="121.5">B1</text>
<text x="204.2" y="124.1">B2</text>
<text x="51.2" y="127.9">2.2KOhm</text>
<text x="89.5" y="130.6" transform="rotate(-90 89.5 130.6)">RESERVED</text>
<text x="92.1" y="130.6" transform="rotate(-90 92.1 130.6)">NETLIGHT</text>
<text x="94.6" y="130.6" transform="rotate(-90 94.6 130.6)">DBG_RXD</text>
<text x="97.2" y="130.6" transform="rotate(-90 97.2 130.6)">DBG_TXD</text>
<text x="99.7" y="130.6" transform="rotate(-90 99.7 130.6)">ADC0</text>
<text x="102.2" y="130.6" transform="rotate(-90 102.2 130.6)">ADC1</text>
<text x="104.8" y="130.6" transform="rotate(-90 104.8 130.6)">RESERVED</text>
<text x="107.3" y="130.6" transform="rotate(-90 107.3 130.6)">RESERVED</text>
<text x="109.9" y="130.6" transform="rotate(-90 109.9 130.6)">RESERVED</text>
<text x="112.4" y="130.6" transform="rotate(-90 112.4 130.6)">VDD_EXT</text>
<text x="114.9" y="130.6" transform="rotate(-90 114.9 130.6)">RESERVED</text>
<text x="136.3" y="129.2">R907</text>
<text x="136.5" y="131.7">2MOhm</text>
<text x="192.3" y="126.6">GND</text>
<text x="203.9" y="126.6">OE</text>
<text x="192.2" y="134.2">R912</text>
<text x="39.7" y="138">Q902</text>
<text x="195.4" y="141.9">SGM4553</text>
<text x="197.3" y="139.3">U903</text>
<text x="116" y="146.9">2.2uF</text>
<text x="116" y="144.4">C903</text>
<text x="192.3" y="149.5">A1</text>
<text x="192.3" y="146.9">VCCA</text>
<text x="201.5" y="146.9">VCCB</text>
<text x="204.2" y="149.5">B1</text>
<text x="38" y="155.8">J901</text>
<text x="46.3" y="152">GND</text>
<text x="192.3" y="154.6">GND</text>
<text x="192.3" y="152">A2</text>
<text x="203.9" y="154.6">OE</text>
<text x="204.2" y="152">B2</text>
<text x="32.3" y="158.4">Conn_01x04_Male</text>
<text x="94.4" y="160.9">R903</text>
<text x="109.8" y="157.1">GND</text>
<text x="236.1" y="157.1">GND</text>
<text x="254.4" y="157.1">J903</text>
<text x="254.8" y="159.6">Conn_01x04_Male</text>
<text x="52.1" y="166">GND</text>
<text x="94.2" y="163.4">1MOhm</text>
<text x="131.2" y="162.2">R905</text>
<text x="192.2" y="162.2">R913</text>
<text x="83" y="173.6">C901</text>
<text x="94.4" y="173.6">R904</text>
<text x="83" y="176.1">100nF</text>
<text x="94.2" y="176.1">1MOhm</text>
<text x="121.1" y="174.9">C904</text>
<text x="121.1" y="177.4">100nF</text>
<text x="131.2" y="174.9">R906</text>
</g>
<g font-size="1.8" fill="#a90000">
<text x="23.1" y="24.1">55</text>
<text x="23.1" y="26.7">56</text>
<text x="23.1" y="29.2">57</text>
<text x="61.2" y="29.2">92</text>
<text x="61.2" y="26.7">93</text>
<text x="61.2" y="24.1">94</text>
<text x="206.5" y="29.2">3</text>
<text x="214.1" y="29.2">2</text>
<text x="23.1" y="31.7">58</text>
<text x="23.1" y="34.3">59</text>
<text x="61.2" y="34.3">90</text>
<text x="61.2" y="31.7">91</text>
<text x="188.1" y="31">1</text>
<text x="193.2" y="31">2</text>
<text x="23.1" y="36.8">60</text>
<text x="23.1" y="39.4">61</text>
<text x="23.1" y="41.9">62</text>
<text x="61.2" y="41.9">87</text>
<text x="61.2" y="39.4">88</text>
<text x="61.2" y="36.8">89</text>
<text x="210.6" y="36.3" transform="rotate(-90 210.6 36.3)">1</text>
<text x="223" y="39.4">2</text>
<text x="230.6" y="39.4">3</text>
<text x="23.1" y="44.4">63</text>
<text x="23.1" y="47">64</text>
<text x="61.2" y="47">85</text>
<text x="61.2" y="44.4">86</text>
<text x="227.1" y="46.5" transform="rotate(-90 227.1 46.5)">1</text>
<text x="23.1" y="49.5">65</text>
<text x="23.1" y="52.1">66</text>
<text x="61.2" y="52.1">83</text>
<text x="61.2" y="49.5">84</text>
<text x="23.1" y="54.6">67</text>
<text x="23.1" y="57.1">68</text>
<text x="23.1" y="59.7">69</text>
<text x="61.2" y="59.7">80</text>
<text x="61.2" y="57.1">81</text>
<text x="61.2" y="54.6">82</text>
<text x="23.1" y="62.2">70</text>
<text x="23.1" y="64.8">71</text>
<text x="61.2" y="64.8">78</text>
<text x="61.2" y="62.2">79</text>
<text x="23.1" y="67.3">72</text>
<text x="23.1" y="69.8">73</text>
<text x="61.2" y="69.8">76</text>
<text x="61.2" y="67.3">77</text>
<text x="88.6" y="66" transform="rotate(-90 88.6 66)">54</text>
<text x="91.2" y="66" transform="rotate(-90 91.2 66)">53</text>
<text x="93.7" y="66" transform="rotate(-90 93.7 66)">52</text>
<text x="96.3" y="66" transform="rotate(-90 96.3 66)">51</text>
<text x="98.8" y="66" transform="rotate(-90 98.8 66)">50</text>
<text x="101.3" y="66" transform="rotate(-90 101.3 66)">49</text>
<text x="103.9" y="66" transform="rotate(-90 103.9 66)">48</text>
<text x="106.4" y="66" transform="rotate(-90 106.4 66)">47</text>
<text x="109" y="66" transform="rotate(-90 109 66)">46</text>
<text x="111.5" y="66" transform="rotate(-90 111.5 66)">45</text>
<text x="114" y="66" transform="rotate(-90 114 66)">44</text>
<text x="23.1" y="72.4">74</text>
<text x="61.2" y="72.4">75</text>
<text x="221.8" y="73.7">1</text>
<text x="221.8" y="76.2">2</text>
<text x="74.4" y="78.7">1</text>
<text x="74.4" y="81.3">2</text>
<text x="74.4" y="83.8">3</text>
<text x="127.3" y="83.8">41</text>
<text x="127.3" y="81.3">42</text>
<text x="127.3" y="78.7">43</text>
<text x="221.8" y="78.7">3</text>
<text x="221.8" y="81.3">5</text>
<text x="221.8" y="83.8">6</text>
<text x="49.3" y="88.4" transform="rotate(-90 49.3 88.4)">2</text>
<text x="74.4" y="86.4">4</text>
<text x="74.4" y="88.9">5</text>
<text x="127.3" y="88.9">39</text>
<text x="127.3" y="86.4">40</text>
<text x="221" y="88.9">SH</text>
<text x="221.8" y="86.4">7</text>
<text x="42.7" y="91.4">1</text>
<text x="49.3" y="96" transform="rotate(-90 49.3 96)">3</text>
<text x="74.4" y="91.4">6</text>
<text x="74.4" y="94">7</text>
<text x="127.3" y="94">37</text>
<text x="127.3" y="91.4">38</text>
<text x="191.5" y="93.5" transform="rotate(-90 191.5 93.5)">1</text>
<text x="194.1" y="93.5" transform="rotate(-90 194.1 93.5)">3</text>
<text x="196.6" y="93.5" transform="rotate(-90 196.6 93.5)">4</text>
<text x="199.1" y="93.5" transform="rotate(-90 199.1 93.5)">5</text>
<text x="201.7" y="93.5" transform="rotate(-90 201.7 93.5)">6</text>
<text x="74.4" y="96.5">8</text>
<text x="74.4" y="99.1">9</text>
<text x="127.3" y="99.1">35</text>
<text x="127.3" y="96.5">36</text>
<text x="196.6" y="101.1" transform="rotate(-90 196.6 101.1)">2</text>
<text x="73.9" y="102.9">10</text>
<text x="73.9" y="105.4">11</text>
<text x="73.9" y="107.9">12</text>
<text x="127.3" y="107.9">32</text>
<text x="127.3" y="105.4">33</text>
<text x="127.3" y="102.9">34</text>
<text x="73.9" y="110.5">13</text>
<text x="73.9" y="113">14</text>
<text x="127.3" y="113">30</text>
<text x="127.3" y="110.5">31</text>
<text x="73.9" y="115.6">15</text>
<text x="73.9" y="118.1">16</text>
<text x="127.3" y="118.1">28</text>
<text x="127.3" y="115.6">29</text>
<text x="190" y="118.1">8</text>
<text x="207.8" y="118.1">1</text>
<text x="190" y="125.7">5</text>
<text x="190" y="123.2">6</text>
<text x="190" y="120.6">7</text>
<text x="207.8" y="120.6">2</text>
<text x="207.8" y="123.2">3</text>
<text x="207.8" y="125.7">4</text>
<text x="48" y="135.4" transform="rotate(-90 48 135.4)">2</text>
<text x="88.6" y="133.3" transform="rotate(-90 88.6 133.3)">17</text>
<text x="91.2" y="133.3" transform="rotate(-90 91.2 133.3)">18</text>
<text x="93.7" y="133.3" transform="rotate(-90 93.7 133.3)">19</text>
<text x="96.3" y="133.3" transform="rotate(-90 96.3 133.3)">20</text>
<text x="98.8" y="133.3" transform="rotate(-90 98.8 133.3)">21</text>
<text x="101.3" y="133.3" transform="rotate(-90 101.3 133.3)">22</text>
<text x="103.9" y="133.3" transform="rotate(-90 103.9 133.3)">23</text>
<text x="106.4" y="133.3" transform="rotate(-90 106.4 133.3)">24</text>
<text x="109" y="133.3" transform="rotate(-90 109 133.3)">25</text>
<text x="111.5" y="133.3" transform="rotate(-90 111.5 133.3)">26</text>
<text x="114" y="133.3" transform="rotate(-90 114 133.3)">27</text>
<text x="48" y="143" transform="rotate(-90 48 143)">3</text>
<text x="54.1" y="138.4">1</text>
<text x="190" y="148.6">7</text>
<text x="190" y="146">8</text>
<text x="207.8" y="146">1</text>
<text x="207.8" y="148.6">2</text>
<text x="190" y="153.7">5</text>
<text x="190" y="151.1">6</text>
<text x="207.8" y="151.1">3</text>
<text x="207.8" y="153.7">4</text>
<text x="249.1" y="153.7">1</text>
<text x="42.1" y="160">1</text>
<text x="249.1" y="156.2">2</text>
<text x="249.1" y="158.7">3</text>
<text x="249.1" y="161.3">4</text>
<text x="42.1" y="162.6">2</text>
<text x="42.1" y="165.1">3</text>
<text x="42.1" y="167.6">4</text>
</g>
<g font-size="1.8" fill="#725600">
<text x="165.3" y="30.1">ANT</text>
<text x="261.8" y="30.1">VBATT</text>
<text x="261.8" y="49.1">NB_EN</text>
<text x="20.9" y="92.3">NB_RESET</text>
<text x="237.7" y="115.2">NB_VDD_EXT</text>
<text x="223.7" y="121.5">NB_RI</text>
<text x="238.3" y="124.1">NB_WAKEUP</text>
<text x="223.7" y="149.5">NB_RXD</text>
<text x="223.7" y="152">NB_TXD</text>
</g>
<g font-size="1.8" fill="#0f0f0f">
<text x="166.4" y="41.8">VBAT</text>
<text x="29.2" y="118">VBAT</text>
<text x="171.4" y="114.2">VDD_EXT</text>
<text x="138.4" y="138.3">VDD_EXT</text>
<text x="171.4" y="142.1">VDD_EXT</text>
<text x="223.5" y="142.1">NB_VDD_EXT</text>
<text x="78.7" y="152.3">VBAT</text>
<text x="129.5" y="153.6">VBAT</text>
<text x="234.3" y="153.6">NB_VDD_EXT</text>
<text x="57.1" y="167.5">VBAT</text>
</g>
<g font-size="1.1" fill="#006464">
<text x="95" y="25.3" transform="rotate(-90 95 25.3)">2</text>
<text x="112.8" y="25.3" transform="rotate(-90 112.8 25.3)">2</text>
<text x="95" y="36.7" transform="rotate(-90 95 36.7)">1</text>
<text x="112.8" y="36.7" transform="rotate(-90 112.8 36.7)">1</text>
</g>
</svg>
